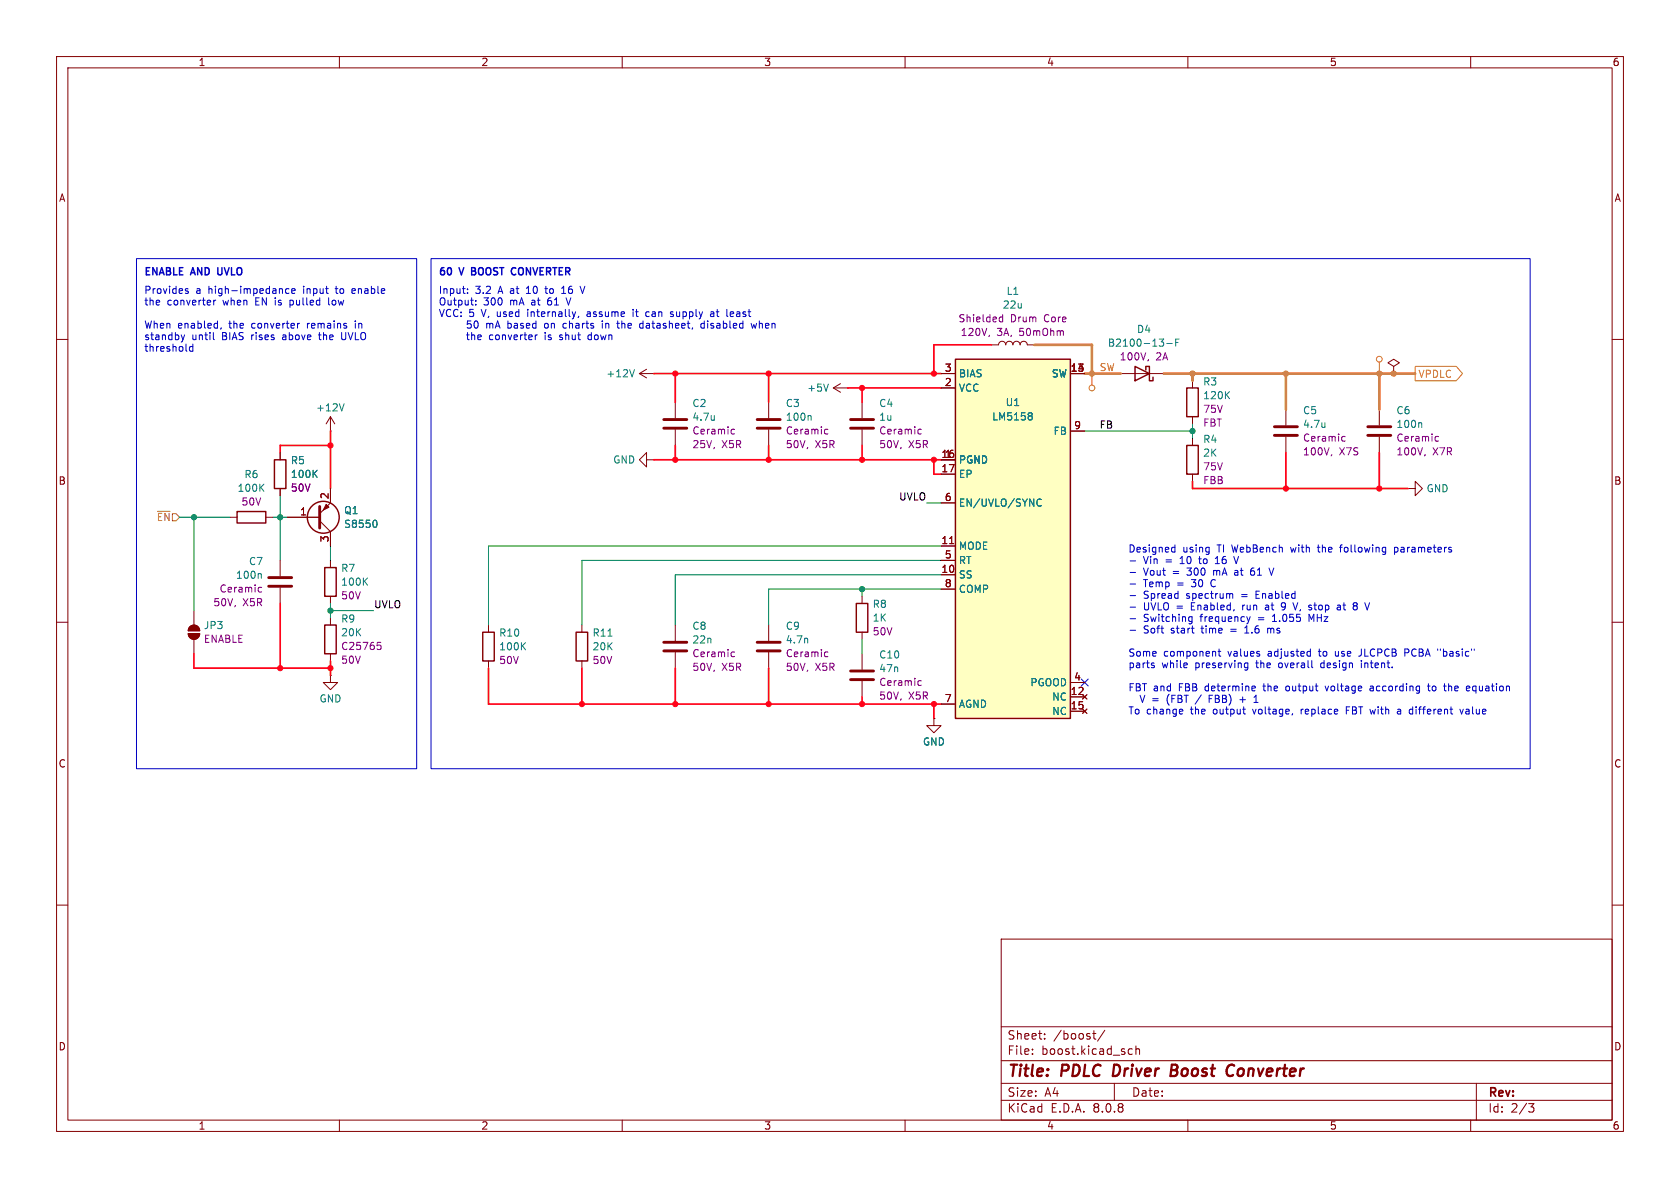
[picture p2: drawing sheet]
<svg xmlns="http://www.w3.org/2000/svg" width="297mm" height="210mm" viewBox="0 0 297 210" stroke-linecap="round" stroke-linejoin="round" font-family="sans-serif">
<g fill="none" stroke="#840000" stroke-width=".18">
<path d="M10 10h277v190h-277zM12 12h273v186h-273zM60 10v2M110 10v2M160 10v2M210 10v2M260 10v2M10 60h2M58.4 76.2h.1M58.4 73.7v2.5M58.4 73.7l-.7 1.2M58.4 73.7l.8 1.2"/>
<path d="M113 66h2.6M113 66l1.3 .8M114.3 65.3l-1.3 .7M115.6 66h.1M147.3 68.6l1.3 .7M147.3 68.6h2.6M148.6 67.8l-1.3 .8M149.9 68.6h.1M175.3 61h1.2a.64 .64 0 0 1 .7-.7 .64 .64 0 0 1 .6 .7 .64 .64 0 0 1 .6-.7 .64 .64 0 0 1 .7 .7 .64 .64 0 0 1 .6-.7 .64 .64 0 0 1 .6 .7 .64 .64 0 0 1 .7-.7 .64 .64 0 0 1 .6 .7h1.3M198.1 66h7.6M210.8 67.3v1.3M210.8 73.7v1.2"/>
<path d="M210.8 77.5v1.2M227.3 72.4v2.8M227.3 77.2v2.8M243.8 72.4v2.8M243.8 77.2v2.8M246.4 64.8l1-.7-1-.6-1 .6 1 .7v1.2M246.4 66h.1M285 60h2M40.6 91.4h1.3M47 91.4h1.3M49.5 80v1.3M49.5 86.4v1.2"/>
<path d="M49.5 99.1v2.8M50.8 91.4h5.7M56.5 92.1l1.9 1.9v2.5M58.4 86.4v2.5l-1.9 1.9M58.4 99.1v1.2M210.8 83.8v1.3M248.9 86.4h1.3v-1.3l1.3 1.3-1.3 1.2v-1.2M248.9 86.4h.1M10 110h2M33.3 112h2a1.02 1.02 0 0 1-1 1 1.02 1.02 0 0 1-1-1zM33.6 110.8a1.02 1.02 0 0 1 1.1-.2 1.02 1.02 0 0 1 .6 .9h-2zM34.3 108v2.5"/>
<path d="M34.3 113v2.6M49.5 103.9v2.8M58.4 119.4v1.3h1.3l-1.3 1.2-1.3-1.2h1.3M58.4 119.4h.1M58.4 105.4v1.3M58.4 109.2v1.3M58.4 115.6v1.2M86.4 110.5v1.3M86.4 116.8v1.3M102.9 110.5v1.3M102.9 116.8v1.3M119.4 110.5v2.8"/>
<path d="M119.4 115.3v2.8M135.9 110.5v2.8M135.9 115.3v2.8M152.4 105.4v1.3M152.4 111.8v1.2M152.4 115.6v2.8M285 110h2M152.4 120.4v2.8M165.1 127v1.3h1.3l-1.3 1.2-1.3-1.2h1.3M165.1 127h.1M10 160h2M177 166h108v32h-108z"/>
<path d="M285 160h2M60 198v2M110 198v2M160 198v2M177 194.5h108M177 191.5h108M177 187.5h108M177 181.5h108M182.5 186.3v.1M182.5 185.5v.1M184.7 183.6v.1M184.7 182.8v.1"/>
<path d="M193.2 182.7h.5M193.4 182.2v1.3l.3 .2M195.3 182.1l-1.3 2M197 191.5v3M199.6 186.3h.6M199.6 185.5h.6M200.8 185.5l.2-.1 .4 .1 .1 .9M200.8 184.9v1.5M210 198v2M260 198v2M261 191.5v6.5M270.2 195.1h1l-.5 .6 .4 .1 .1 .5-.3 .3h-.4"/>
</g>
<path d="M197 188.2l-.3 2h.5M207.1 189.2h.6M207.7 189.2l.3 .1M207.8 188.2h-.6l-.3 2 1-.1M207.9 189.1l-.2 .1M217.6 188.2l.6 .2M218 190l-.4 .2" fill="none" stroke="#840000" stroke-width=".4"/>
<g fill="none" stroke="#840000" stroke-width=".51">
<path d="M225.3 77h4.1M225.3 75.4h4.1M241.8 77h4.1M241.8 75.4h4.1M56.5 89.5v3.8M47.5 103.6h4.1M47.5 102.1h4.1M117.3 115.1h4.1M117.3 113.5h4.1M133.9 115.1h4M133.9 113.5h4M150.4 118.6h4"/>
<path d="M150.4 120.1h4"/>
</g>
<g fill="none" stroke="#840084" stroke-width=".18">
<path d="M174.9 59.3l-.1 .2M176.7 56.8l.2 .1 .4-.1M177.3 55.6v1.3M177.3 56.1l-.4-.1-.2 .2M203 63.6l-.1 .2M237.4 77.1l.4 .1M237.8 77.9l-.4 .1M253.9 77.1l.4 .1M254.3 77.9l-.4 .1M235.4 80.4l-.1 .2M252 80.4l-.2 .2M45.9 103.8l.4 .1"/>
<path d="M46.3 104.6l-.4 .1M66.7 113.6h.6M66.8 114h.3l.3 .3-.1 .4-.5 .1M129.5 115.2l.4 .1M129.9 116l-.4 .1M146 115.2l.4 .1M146.4 116l-.4 .1M162.5 120.3l.4 .1M162.9 121.1l-.4 .1"/>
</g>
<g fill="none" stroke="#008484" stroke-width=".18">
<path d="M204.9 59.9h.8l-.4 .5M208.4 59.9h-.6v1.3M60.8 71.4l-.4 1.2M112.2 65.3l-.5 1.3M146.5 67.9l-.5 1.3M205.7 60.5v.6M206.3 60.7h.9M207.8 60.5h.5M216.8 69.8l.6 .7M217.4 69.2l-.8 .7M234.2 74.7v.9M234.2 75.4v.1"/>
<path d="M251.2 74.7l.1 .2v.7M46.1 86.1l.6 .8M46.7 85.6l-.8 .7M55.5 83.7l.6 .7M56.1 83.1l-.8 .8M66.3 92a.79 .79 0 0 1 0 1.2M46 101.4l.2 .2v.6M64.4 102.7l.6 .7M65 102.2l-.8 .7M92.4 114.2l.5 .7M92.9 113.6l-.7 .7M107.5 112.5h.7"/>
<path d="M142.7 112.9l.1 .8"/>
</g>
<g fill="none" stroke="#840000" stroke-width=".25">
<path d="M200.7 64.8l2.5 1.2-2.5 1.3zM202.6 65.4v-.6h.6v2.5h.6v-.6M209.8 68.6h2v5.1h-2zM209.8 78.7h2v5.1h-2zM41.9 90.4h5.1v2.1h-5.1zM48.5 81.3h2v5.1h-2zM57.4 100.3h2v5.1h-2zM57.4 110.5h2v5.1h-2zM85.3 111.8h2.1v5h-2.1zM101.9 111.8h2v5h-2zM151.4 106.7h2v5.1h-2z"/>
<circle cx="57.1" cy="91.4" r="2.82"/>
</g>
<g fill="#840000" stroke="#840000" stroke-width=".18">
<path d="M33.6 110.8a1.02 1.02 0 0 1 1.1-.2 1.02 1.02 0 0 1 .6 .9h-2z"/>
<path d="M33.3 112h2a1.02 1.02 0 0 1-1 1 1.02 1.02 0 0 1-1-1z"/>
<path d="M57.7 89.2l.5 .5-1.1 .5z"/>
</g>
<path d="M168.9 63.5h20.3v63.5h-20.3z" fill="#ffffc2"/>
<path d="M168.9 63.5h20.3v63.5h-20.3z" fill="none" stroke="#840000" stroke-width=".25"/>
<g fill="none" stroke="#840000" stroke-width=".18">
<path d="M119.4 71.1v2.8M119.4 75.9v2.8M135.9 71.1v2.8M135.9 75.9v2.8M152.4 71.1v2.8M152.4 75.9v2.8M166.4 66h2.5M166.4 68.6h2.5M189.2 66h2.6M189.2 76.2h2.6M49.5 80v1.3M49.5 86.4v1.2"/>
<path d="M50.8 91.4h5.7M58.4 86.4v2.5M58.4 94v2.5M114.3 81.3v-1.3l-1.3 1.3 1.3 1.3v-1.3h1.3M115.6 81.3h.1M166.4 81.3h2.5M166.4 96.5h2.5M166.4 83.8h2.5M166.4 99.1h2.5M166.4 88.9h2.5M167.9 96.1h.7M166.4 101.6h2.5"/>
<path d="M166.4 104.1h2.5M165.1 127h.1M166.4 124.5h2.5M189.2 123.2h2.6M189.2 125.7h2.6M189.2 120.7h2.6M191.4 122.8l.8 .8M191.4 125.3l.8 .8M192.2 122.8l-.8 .8M192.2 125.3l-.8 .8"/>
</g>
<path d="M126.3 73.5v.8M126.3 74.2h-.1M143.2 73.5l.2 .1v.7M182.2 73l.3 .2-.3 .3 .3 .3v.2l-.3 .2M55.5 83.7l.6 .7M56.1 83.1l-.8 .8M66.3 92a.79 .79 0 0 1 0 1.2M184.1 88.3a.6 .6 0 0 0-.8 .5 .6 .6 0 0 0 .6 .7l.2-.1" fill="none" stroke="#008484" stroke-width=".18"/>
<path d="M117.3 75.7h4.1M117.3 74.2h4.1M133.9 75.7h4M133.9 74.2h4M150.4 75.7h4M150.4 74.2h4" fill="none" stroke="#840000" stroke-width=".51"/>
<path d="M129.5 75.9h.4M129.9 76.7h-.4M146 75.9h.4M146.4 76.7h-.4M162.5 75.9h.4M162.9 76.7h-.4" fill="none" stroke="#840084" stroke-width=".18"/>
<g fill="none" stroke="#dd8500" stroke-width=".18">
<path d="M193 66v2.1M243.8 64v2M250.2 64.8h7.3l1.1 1.2-1.1 1.3h-7.3z"/>
<circle cx="193" cy="68.6" r=".51"/>
<circle cx="243.8" cy="63.5" r=".51"/>
</g>
<path d="M27.8 90.4h2.3" fill="none" stroke="#848400" stroke-width=".18"/>
<g fill="none" stroke="#0000c2" stroke-width=".18">
<path d="M24.1 45.7h49.6v90.2h-49.6zM32 59.2l.3 .9M32.6 59.2l-.3 .9M32.8 51.4l.4 .1 .1 .2-.2 .2-.3-.1M32.8 51.1h.4M37.7 58.8v1.1l.2 .2M37.8 53.1v.8M37.8 53.2v.1M39.1 57.9l-.1 .3M51.1 51.1l-.4-.1-.2 .3 .1 .5h.5M51.3 53.1v1.2M51.3 53.9h.3"/>
<path d="M51.6 51.4l.6-.1-.1-.2-.3-.1-.2 .2v.6h.5M51.6 53.1h-.3M53 57.2h-.3M54.4 57.2v.8M54.4 57.3v.1M56.3 59.2h.5M56.5 58.8v1.1l.1 .2M58.1 52.6v1.1l.2 .2M59.2 51h.5M60.4 58.8v1l.1 .2 .4 .1M62.6 51h-.2l-.2 .2 .1 .6 .3 .1M62.8 51.3l-.6 .1"/>
<path d="M62.8 56.7v.2M62.8 57.2v.8M76.2 45.7h194.3v90.2h-194.3zM82.5 59.2h.5M82.7 51.8v.1M82.7 51.1v.1M82.7 58.8v1.1l.3 .2M82.7 56.7l-.1 .6 .2-.1 .4 .1 .1 .5-.2 .2-.5-.1M83.4 59.3l.2-.1 .3 .1v.8M83.4 58.8v1.3M84.1 53.8v.1M84.1 53.1v.2"/>
<path d="M84.4 56.9a.69 .69 0 0 1-.3 1.1l-.2-.1-.1-.4 .1-.5M84.5 59.6l.6-.1-.1-.2-.3-.1-.2 .2v.6h.5M93.1 51.9h.7M93.2 50.9l-.1 .1M94.6 59.2v.9M95 59.2l-.4 .2M96.3 51h.5M96.5 50.6v1.1l.2 .2M99.3 51.9h.7M99.3 51l.3-.4v1.3M100.1 52.6l.4 1.3M102.3 55.9l-.1 .2"/>
<path d="M102.6 50.6l.4 1.3 .4-1.3M104.2 55.1l-.4 .1M104.2 55.5h-.3l-.1 .2v.2l.4 .1M106.5 57.2v.8M109 57.2h.5M109.2 56.7v1.1l.3 .2M111.9 54.7v.1M111.9 55.1v.9M112.3 55.1h.5M113.1 57.9l.2 .1 .4-.1M113.7 57.2h-.4l-.2 .1M113.7 56.7v1.3"/>
<path d="M114.3 55.2h.5M114.3 55.9h.5M118.7 55.1l.3 .1M118.7 55.5l.3 .1 .1 .2-.2 .2h-.3M124 57.3v.6l.1 .1 .4-.1M124.5 56.7v1.3M125.7 55.2h.4l.1 .8M125.7 55.9h.5M126.2 55.4l-.5 .1M126.6 55.1h.5M129.3 55.1l.3 .1 .1 .2-.6 .1M129.6 55.9l-.3 .1"/>
<path d="M132.8 57.2l.2 .8 .3-.6 .2 .6 .3-.8M32.3 60.1l-.1 .3M34.1 60.8v1.3M34.1 61.3l-.4-.1-.2 .3 .1 .5h.5M199.8 99.2h1M207.4 96.7l.3 .1M207.7 96.3v1.3M207.7 97.5l-.3 .1M214.9 99.6h.7M215.1 98.5l-.2 .2M218.1 98.4l.4 1.2M232.9 96.7h.5"/>
<path d="M233.1 96.3v1.2M236.8 96.7h.5M237.3 96.3l-.3 .2v1.1M246.5 96.8l.4-.1 .2 .2M246.5 96.7v1.3M247.1 97.5l-.2 .1-.4-.1M199.8 101.2h1M199.8 103.2h1M199.8 105.3h1M199.8 107.3h1M199.8 109.4h1M199.8 111.4h1"/>
<path d="M203.7 117.6l.3 .1 .1 .2-.2 .1h-.2M203.7 117.2l.3 .1M210.2 109.7l.2 .2 .3-.1M210.4 109l-.2 .1M210.7 109v1l-.2 .3-.3-.1M215.3 115.1h.5M215.5 114.7v1.1l.3 .2M217.6 104.9l.3 .2v.7M218.4 100.8l-.1 .1M218.4 101.2l-.2 .2 .2 .3M220.1 111.9h.7M220.1 118h.5"/>
<path d="M220.1 117.3h.5M220.4 109l.3 .9M220.6 117.2v1l-.1 .2-.3 .1M220.7 109.9l-.1 .3M221 109l-.3 .9M221.4 100.4l-.1 .1a.86 .86 0 0 0 0 1.2h.3M221.6 100.9h-.3l-.2 .2M223.9 107h-.2M223.9 107.3l-.2 .2 .2 .3M224.1 111.1v.8M224.3 100.4l.5 1.3 .4-1.3M224.5 111.1l-.4 .1"/>
<path d="M225 109.9h.7M225.1 108.9l-.1 .1M226.5 106.8l.1 .4 .4 .1M226.6 107.8h.3M228.6 106.5l.4 1.3 .4-1.3M231.5 115.1l.2 .1M231.7 114.7v1.3M231.7 115.9l-.2 .1M231.8 109.5l-.4-.9v1.3M233.6 117.3l-.1 .1 .1 .6M236.1 115.1v.7l.2 .2M236.4 107h.5l.1 .8"/>
<path d="M236.4 107.8h.6M237 107.3l-.6 .1M239.9 106.7v.3M239.9 107.2v.5M240.6 115.8l-.4 .2M240.7 117.2v.8M248.4 114.7l.6 .1M249 115.3l-.6 .1M209 126.2h-.1M209.1 125.6v.1l-.6 .1M212.4 122.8l-1.1 1.7M213.8 123.5h.4"/>
<path d="M213.8 122.9v1.3M219.2 123.7h1M221.5 121.3h.4v.3l-.6 .1M221.7 124.2h.7M221.8 123.2l.2-.3v1.3M221.9 122.1h-.4M227.4 121.3l-.1 .2 .1 .6M230 125.4v.8M230.3 125.4l-.3 .2M234.3 121.3l.3 .8 .3-.8M238 125.6h.4M238.6 124.9h-.6v1.3"/>
<path d="M242.2 121.3h.5M242.8 121.6h-.4l-.2 .2 .2 .3h.4M247.1 125.4h.5v.8M247.6 125.7h-.4l-.2 .2 .2 .3h.4M249.7 124.9v1.3M252.3 121.3h.5M252.5 120.9v1l.3 .2M256.1 120.9v1.2M256.3 121.3l-.2 .1M258.1 125.4l.3 .8 .3-.8M259.3 125.4h-.1M259.3 125.7l-.2 .2 .2 .3"/>
<path d="M259.8 121.3v.3l-.6 .1M260.4 121.4v.6"/>
</g>
<path d="M38.5 47.3l.1 1.2M83.4 47.9h.4M83.8 47.3h-.4v1.3h.5M90.6 48.5h.5M90.6 47.4h.5" fill="none" stroke="#0000c2" stroke-width=".25"/>
<g fill="none" stroke="#008400" stroke-width=".18">
<path d="M191.8 76.2h19M210.8 74.9v2.6M31.7 91.4h8.9M34.3 91.4v16.6M48.3 91.4h2.5M49.5 87.6v11.5M58.4 96.5v2.6M163.8 88.9h2.6M166.4 96.5h-80v14M166.4 99.1h-63.5v11.4M58.4 106.7v2.5M58.4 108h7.6"/>
<path d="M152.4 104.1v1.3M152.4 113v2.6M166.4 104.1h-30.5v6.4M166.4 101.6h-47v8.9"/>
</g>
<g fill="none" stroke="#ff031a" stroke-width=".3">
<path d="M58.4 76.2v10.2M58.4 78.7h-8.9v1.3M115.6 66h50.8M119.4 66v5.1M119.4 78.7v2.6M135.9 66v5.1M135.9 78.7v2.6M149.9 68.6h16.5M152.4 68.6v2.5M152.4 78.7v2.6M175.3 61h-10.2v5M115.6 81.3h50.8"/>
<path d="M165.1 81.3v2.5h1.3M210.8 85.1v1.3h38.1M227.3 80v6.4M243.8 80v6.4M34.3 115.6v2.5h24.1M49.5 106.7v11.4M58.4 116.8v2.6M86.4 118.1v6.4h80M102.9 118.1v6.4M119.4 118.1v6.4M135.9 118.1v6.4M152.4 123.2v1.3"/>
<path d="M165.1 124.5v2.5"/>
</g>
<path d="M182.9 61h10.1v5M191.8 66h6.3M205.7 66h44.5M210.8 66v1.3M227.3 66v6.4M243.8 66v6.4" fill="none" stroke="#dd8500" stroke-width=".46"/>
<path d="M191.2 120l1.2 1.3M192.4 120l-1.2 1.3" fill="none" stroke="#000084" stroke-width=".18"/>
<g fill="#dd8500" stroke="#dd8500" stroke-width=".18">
<circle cx="210.8" cy="66" r=".46"/>
<circle cx="243.8" cy="66" r=".46"/>
<circle cx="246.4" cy="66" r=".46"/>
<circle cx="227.3" cy="66" r=".46"/>
<circle cx="193" cy="66" r=".46"/>
</g>
<g fill="#008400" stroke="#008400" stroke-width=".18">
<circle cx="210.8" cy="76.2" r=".46"/>
<circle cx="152.4" cy="104.1" r=".46"/>
<circle cx="58.4" cy="108" r=".46"/>
<circle cx="34.3" cy="91.4" r=".46"/>
<circle cx="49.5" cy="91.4" r=".46"/>
</g>
<g fill="#ff031a" stroke="#ff031a" stroke-width=".18">
<circle cx="227.3" cy="86.4" r=".46"/>
<circle cx="243.8" cy="86.4" r=".46"/>
<circle cx="119.4" cy="81.3" r=".46"/>
<circle cx="152.4" cy="81.3" r=".46"/>
<circle cx="102.9" cy="124.5" r=".46"/>
<circle cx="58.4" cy="78.7" r=".46"/>
<circle cx="119.4" cy="124.5" r=".46"/>
<circle cx="119.4" cy="66" r=".46"/>
<circle cx="165.1" cy="124.5" r=".46"/>
<circle cx="165.1" cy="81.3" r=".46"/>
<circle cx="135.9" cy="124.5" r=".46"/>
<circle cx="152.4" cy="124.5" r=".46"/>
<circle cx="58.4" cy="118.1" r=".46"/>
<circle cx="49.5" cy="118.1" r=".46"/>
<circle cx="152.4" cy="68.6" r=".46"/>
<circle cx="135.9" cy="81.3" r=".46"/>
<circle cx="135.9" cy="66" r=".46"/>
<circle cx="165.1" cy="66" r=".46"/>
</g>
<g font-size="2.8" fill="#840000">
<text x="178" y="190.9">Title:</text>
<text x="187.7" y="190.9">PDLC</text>
<text x="197.6" y="190.9">Driver</text>
<text x="208.6" y="190.9">Boost</text>
<text x="219.3" y="190.9">Converter</text>
</g>
<g font-size="2.1" fill="#840000">
<text x="178" y="184">Sheet:</text>
<text x="186.2" y="184">/boost/</text>
<text x="178" y="186.7">File:</text>
<text x="184.1" y="186.7">boost.kicad_sch</text>
<text x="178" y="196.9">KiCad</text>
<text x="178" y="194.1">Size:</text>
<text x="184.7" y="194.1">A4</text>
<text x="185.7" y="196.9">E.D.A.</text>
<text x="193.3" y="196.9">8.0.8</text>
<text x="200" y="194.1">Date:</text>
<text x="263" y="194.3">Rev:</text>
<text x="263" y="196.9">Id:</text>
<text x="267.1" y="196.9">2/3</text>
</g>
<g font-size="1.8" fill="#840000">
<text x="35" y="11.9">1</text>
<text x="85" y="11.9">2</text>
<text x="135" y="11.9">3</text>
<text x="185" y="11.9">4</text>
<text x="235" y="11.9">5</text>
<text x="285" y="11.9">6</text>
<text x="10.3" y="35.9">A</text>
<text x="285.3" y="35.9">A</text>
<text x="166.9" y="65.8">3</text>
<text x="189.2" y="65.8">13</text>
<text x="190.2" y="65.8">4</text>
<text x="166.9" y="68.3">2</text>
<text x="189.8" y="75.9">9</text>
<text x="166.3" y="81">16</text>
<text x="166.3" y="83.6">17</text>
<text x="166.9" y="81">1</text>
<text x="10.3" y="85.9">B</text>
<text x="58.2" y="88.3" transform="rotate(-90 58.2 88.3)">2</text>
<text x="166.9" y="88.6">6</text>
<text x="285.3" y="85.9">B</text>
<text x="53" y="91.2">1</text>
<text x="58.2" y="96" transform="rotate(-90 58.2 96)">3</text>
<text x="166.3" y="101.3">10</text>
<text x="166.3" y="96.3">11</text>
<text x="166.9" y="98.8">5</text>
<text x="166.9" y="103.9">8</text>
<text x="166.9" y="124.2">7</text>
<text x="189.2" y="122.9">12</text>
<text x="189.2" y="125.5">15</text>
<text x="189.8" y="120.4">4</text>
<text x="10.3" y="135.9">C</text>
<text x="285.3" y="135.9">C</text>
<text x="10.3" y="185.9">D</text>
<text x="285.3" y="185.9">D</text>
<text x="35" y="199.9">1</text>
<text x="85" y="199.9">2</text>
<text x="135" y="199.9">3</text>
<text x="185" y="199.9">4</text>
<text x="235" y="199.9">5</text>
<text x="285" y="199.9">6</text>
</g>
<g font-size="1.8" fill="#0000c2">
<text x="25.4" y="52.3">Provides</text>
<text x="25.4" y="49">ENABLE AND</text>
<text x="34.6" y="52.3">a</text>
<text x="37" y="52.3">high-impedance</text>
<text x="39.1" y="49">UVLO</text>
<text x="53.9" y="52.3">input</text>
<text x="59.9" y="52.3">to</text>
<text x="63" y="52.3">enable</text>
<text x="77.5" y="52.3">Input:</text>
<text x="77.5" y="49">60</text>
<text x="81.4" y="49">V</text>
<text x="83.9" y="49">BOOST</text>
<text x="84" y="52.3">3.2</text>
<text x="88.3" y="52.3">A at</text>
<text x="91.5" y="49">CONVERTER</text>
<text x="93.6" y="52.3">10</text>
<text x="97.2" y="52.3">to</text>
<text x="100.3" y="52.3">16</text>
<text x="25.4" y="54.3">the</text>
<text x="25.4" y="58.4">When</text>
<text x="29.6" y="54.3">converter</text>
<text x="31.4" y="58.4">enabled,</text>
<text x="39.6" y="54.3">when</text>
<text x="40.7" y="58.4">the</text>
<text x="44.8" y="58.4">converter</text>
<text x="45.5" y="54.3">EN is</text>
<text x="52" y="54.3">pulled</text>
<text x="54.8" y="58.4">remains</text>
<text x="59" y="54.3">low</text>
<text x="63.5" y="58.4">in</text>
<text x="77.5" y="54.3">Output:</text>
<text x="77.5" y="56.4">VCC: 5</text>
<text x="85.3" y="56.4">V, used</text>
<text x="85.5" y="54.3">300</text>
<text x="85.9" y="58.4">mA</text>
<text x="89.8" y="58.4">based</text>
<text x="90.3" y="54.3">mA</text>
<text x="93.8" y="56.4">internally,</text>
<text x="94.3" y="54.3">at</text>
<text x="96.6" y="58.4">on</text>
<text x="97.3" y="54.3">61</text>
<text x="100.1" y="58.4">charts</text>
<text x="101" y="54.3">V</text>
<text x="104.5" y="56.4">assume</text>
<text x="107.2" y="58.4">in</text>
<text x="110.1" y="58.4">the</text>
<text x="112.9" y="56.4">it</text>
<text x="114.3" y="58.4">datasheet,</text>
<text x="115.4" y="56.4">can</text>
<text x="119.9" y="56.4">supply</text>
<text x="125.3" y="58.4">disabled</text>
<text x="127.2" y="56.4">at</text>
<text x="130.3" y="56.4">least</text>
<text x="134.5" y="58.4">when</text>
<text x="25.4" y="60.5">standby</text>
<text x="25.4" y="62.5">threshold</text>
<text x="33.9" y="60.5">until</text>
<text x="39.4" y="60.5">BIAS</text>
<text x="44.8" y="60.5">rises</text>
<text x="50.5" y="60.5">above</text>
<text x="57.2" y="60.5">the</text>
<text x="61.3" y="60.5">UVLO</text>
<text x="86.4" y="60.5">converter</text>
<text x="96.4" y="60.5">is</text>
<text x="99.2" y="60.5">shut</text>
<text x="104.5" y="60.5">down</text>
<text x="199.4" y="98">Designed</text>
<text x="202.1" y="100">Vin</text>
<text x="206.1" y="100">=</text>
<text x="208.9" y="100">10</text>
<text x="209.1" y="98">using</text>
<text x="212.5" y="100">to</text>
<text x="215.3" y="98">TI WebBench</text>
<text x="215.5" y="100">16</text>
<text x="219.1" y="100">V</text>
<text x="228.7" y="98">with</text>
<text x="233.7" y="98">the</text>
<text x="237.8" y="98">following</text>
<text x="247.6" y="98">parameters</text>
<text x="202.1" y="102.1">Vout</text>
<text x="202.1" y="104.1">Temp</text>
<text x="202.1" y="106.2">Spread</text>
<text x="207.4" y="102.1">=</text>
<text x="208.2" y="104.1">=</text>
<text x="209.8" y="106.2">spectrum</text>
<text x="210.2" y="102.1">300</text>
<text x="210.9" y="104.1">30</text>
<text x="214.5" y="104.1">C</text>
<text x="215" y="102.1">mA</text>
<text x="218.9" y="102.1">at</text>
<text x="219.7" y="106.2">=</text>
<text x="222" y="102.1">61</text>
<text x="222.5" y="106.2">Enabled</text>
<text x="202.1" y="108.2">UVLO =</text>
<text x="202.1" y="110.3">Switching</text>
<text x="202.1" y="112.3">Soft</text>
<text x="207.1" y="112.3">start</text>
<text x="210.8" y="108.2">Enabled,</text>
<text x="212.3" y="110.3">frequency</text>
<text x="212.7" y="112.3">time</text>
<text x="218" y="112.3">=</text>
<text x="220.1" y="108.2">run</text>
<text x="220.7" y="112.3">1.6</text>
<text x="222.7" y="110.3">=</text>
<text x="224.4" y="108.2">at</text>
<text x="224.9" y="112.3">ms</text>
<text x="225.4" y="110.3">1.055</text>
<text x="227.4" y="108.2">9</text>
<text x="229.8" y="108.2">V, stop</text>
<text x="232" y="110.3">MHz</text>
<text x="237.9" y="108.2">at</text>
<text x="240.9" y="108.2">8</text>
<text x="199.4" y="116.4">Some</text>
<text x="199.4" y="118.4">parts</text>
<text x="205.4" y="118.4">while</text>
<text x="205.7" y="116.4">component</text>
<text x="211.4" y="118.4">preserving</text>
<text x="217.2" y="116.4">values</text>
<text x="222.4" y="118.4">the</text>
<text x="224.4" y="116.4">adjusted</text>
<text x="226.5" y="118.4">overall</text>
<text x="233.6" y="116.4">to</text>
<text x="234.2" y="118.4">design</text>
<text x="236.7" y="116.4">use</text>
<text x="241.1" y="116.4">JLCPCB</text>
<text x="241.5" y="118.4">intent.</text>
<text x="249.4" y="116.4">PCBA</text>
<text x="255.4" y="116.4">&quot;basic&quot;</text>
<text x="199.4" y="122.5">FBT and</text>
<text x="201.7" y="124.6">V =</text>
<text x="206.7" y="124.6">(FBT</text>
<text x="208.5" y="122.5">FBB</text>
<text x="213.3" y="122.5">determine</text>
<text x="214.6" y="124.6">FBB)</text>
<text x="220.2" y="124.6">+</text>
<text x="223.8" y="122.5">the</text>
<text x="228" y="122.5">output</text>
<text x="235.2" y="122.5">voltage</text>
<text x="243.3" y="122.5">according</text>
<text x="253.7" y="122.5">to</text>
<text x="256.8" y="122.5">the</text>
<text x="260.9" y="122.5">equation</text>
<text x="199.4" y="126.6">To change</text>
<text x="210.6" y="126.6">the</text>
<text x="214.8" y="126.6">output</text>
<text x="222" y="126.6">voltage,</text>
<text x="230.6" y="126.6">replace</text>
<text x="238.8" y="126.6">FBT with</text>
<text x="248.3" y="126.6">a</text>
<text x="250.6" y="126.6">different</text>
<text x="259.8" y="126.6">value</text>
</g>
<g font-size="1.8" fill="#008484">
<text x="177.8" y="52.3">L1</text>
<text x="177.2" y="54.7">22u</text>
<text x="200.9" y="59.1">D4</text>
<text x="195.8" y="61.5">B2100-13-F</text>
<text x="107.1" y="66.9">+12V</text>
<text x="142.6" y="69.4">+5V</text>
<text x="169.4" y="69.4">VCC</text>
<text x="169.4" y="66.9">BIAS</text>
<text x="177.7" y="72">U1</text>
<text x="185.9" y="66.9">SW</text>
<text x="212.6" y="68.3">R3</text>
<text x="212.6" y="70.8">120K</text>
<text x="55.8" y="72.9">+12V</text>
<text x="122.3" y="72.2">C2</text>
<text x="122.3" y="74.6">4.7u</text>
<text x="138.8" y="72.2">C3</text>
<text x="138.8" y="74.6">100n</text>
<text x="155.3" y="72.2">C4</text>
<text x="155.3" y="74.6">1u</text>
<text x="175.3" y="74.5">LM5158</text>
<text x="186.2" y="77.1">FB</text>
<text x="230.3" y="73.4">C5</text>
<text x="230.3" y="75.9">4.7u</text>
<text x="246.8" y="73.4">C6</text>
<text x="246.8" y="75.9">100n</text>
<text x="51.3" y="82.3">R5</text>
<text x="108.3" y="82.1">GND</text>
<text x="169.4" y="82.1">PGND</text>
<text x="212.6" y="78.5">R4</text>
<text x="212.6" y="80.9">2K</text>
<text x="41.9" y="87.1">100K</text>
<text x="43.1" y="84.7">R6</text>
<text x="51.3" y="84.7">100K</text>
<text x="169.4" y="84.7">EP</text>
<text x="169.4" y="89.8">EN/UVLO/SYNC</text>
<text x="252.1" y="87.2">GND</text>
<text x="60.7" y="93.5">S8550</text>
<text x="60.7" y="91.1">Q1</text>
<text x="43.9" y="100.1">C7</text>
<text x="60.2" y="101.3">R7</text>
<text x="169.4" y="97.4">MODE</text>
<text x="169.4" y="99.9">RT</text>
<text x="41.6" y="102.5">100n</text>
<text x="60.2" y="103.7">100K</text>
<text x="154.2" y="107.7">R8</text>
<text x="169.4" y="102.5">SS</text>
<text x="169.4" y="105">COMP</text>
<text x="36" y="111.4">JP3</text>
<text x="60.2" y="110.3">R9</text>
<text x="60.2" y="112.7">20K</text>
<text x="88.1" y="112.7">R10</text>
<text x="104.7" y="112.7">R11</text>
<text x="122.3" y="111.5">C8</text>
<text x="122.3" y="114">22n</text>
<text x="138.8" y="111.5">C9</text>
<text x="138.8" y="114">4.7n</text>
<text x="154.2" y="110.1">1K</text>
<text x="88.1" y="115.2">100K</text>
<text x="104.7" y="115.2">20K</text>
<text x="155.3" y="116.6">C10</text>
<text x="155.3" y="119">47n</text>
<text x="56.4" y="124.4">GND</text>
<text x="169.4" y="125.3">AGND</text>
<text x="182" y="121.5">PGOOD</text>
<text x="185.9" y="124.1">NC</text>
<text x="163.1" y="132">GND</text>
<text x="185.9" y="126.6">NC</text>
</g>
<g font-size="1.8" fill="#840084">
<text x="169.4" y="57.2">Shielded</text>
<text x="169.7" y="59.6">120V,</text>
<text x="176.2" y="59.6">3A,</text>
<text x="178.6" y="57.2">Drum</text>
<text x="180.3" y="59.6">50mOhm</text>
<text x="184.7" y="57.2">Core</text>
<text x="197.9" y="63.9">100V,</text>
<text x="204.3" y="63.9">2A</text>
<text x="122.3" y="77">Ceramic</text>
<text x="138.8" y="77">Ceramic</text>
<text x="155.3" y="77">Ceramic</text>
<text x="212.6" y="73.2">75V</text>
<text x="212.6" y="75.6">FBT</text>
<text x="122.3" y="79.4">25V,</text>
<text x="127.6" y="79.4">X5R</text>
<text x="138.8" y="79.4">50V,</text>
<text x="144.1" y="79.4">X5R</text>
<text x="155.3" y="79.4">50V,</text>
<text x="160.6" y="79.4">X5R</text>
<text x="212.6" y="83.4">75V</text>
<text x="230.3" y="78.3">Ceramic</text>
<text x="230.3" y="80.7">100V,</text>
<text x="236.8" y="80.7">X7S</text>
<text x="246.8" y="78.3">Ceramic</text>
<text x="246.8" y="80.7">100V,</text>
<text x="253.3" y="80.7">X7R</text>
<text x="42.6" y="89.6">50V</text>
<text x="51.3" y="87.1">50V</text>
<text x="212.6" y="85.8">FBB</text>
<text x="37.6" y="107.4">50V,</text>
<text x="38.7" y="104.9">Ceramic</text>
<text x="42.9" y="107.4">X5R</text>
<text x="60.2" y="106.2">50V</text>
<text x="36" y="113.8">ENABLE</text>
<text x="154.2" y="112.5">50V</text>
<text x="60.2" y="115.1">C25765</text>
<text x="60.2" y="117.5">50V</text>
<text x="88.1" y="117.6">50V</text>
<text x="104.7" y="117.6">50V</text>
<text x="122.3" y="116.4">Ceramic</text>
<text x="122.3" y="118.8">50V,</text>
<text x="127.6" y="118.8">X5R</text>
<text x="138.8" y="116.4">Ceramic</text>
<text x="138.8" y="118.8">50V,</text>
<text x="144.1" y="118.8">X5R</text>
<text x="155.3" y="121.5">Ceramic</text>
<text x="155.3" y="123.9">50V,</text>
<text x="160.6" y="123.9">X5R</text>
</g>
<g font-size="1.8" fill="#dd8500">
<text x="194.3" y="65.7">SW</text>
<text x="250.7" y="67">VPDLC</text>
</g>
<g font-size="1.8">
<text x="194.3" y="75.9">FB</text>
<text x="158.8" y="88.6">UVLO</text>
<text x="66" y="107.6">UVLO</text>
</g>
<text font-size="1.8" fill="#848400" x="27.6" y="92.3">~{EN}</text>
</svg>
